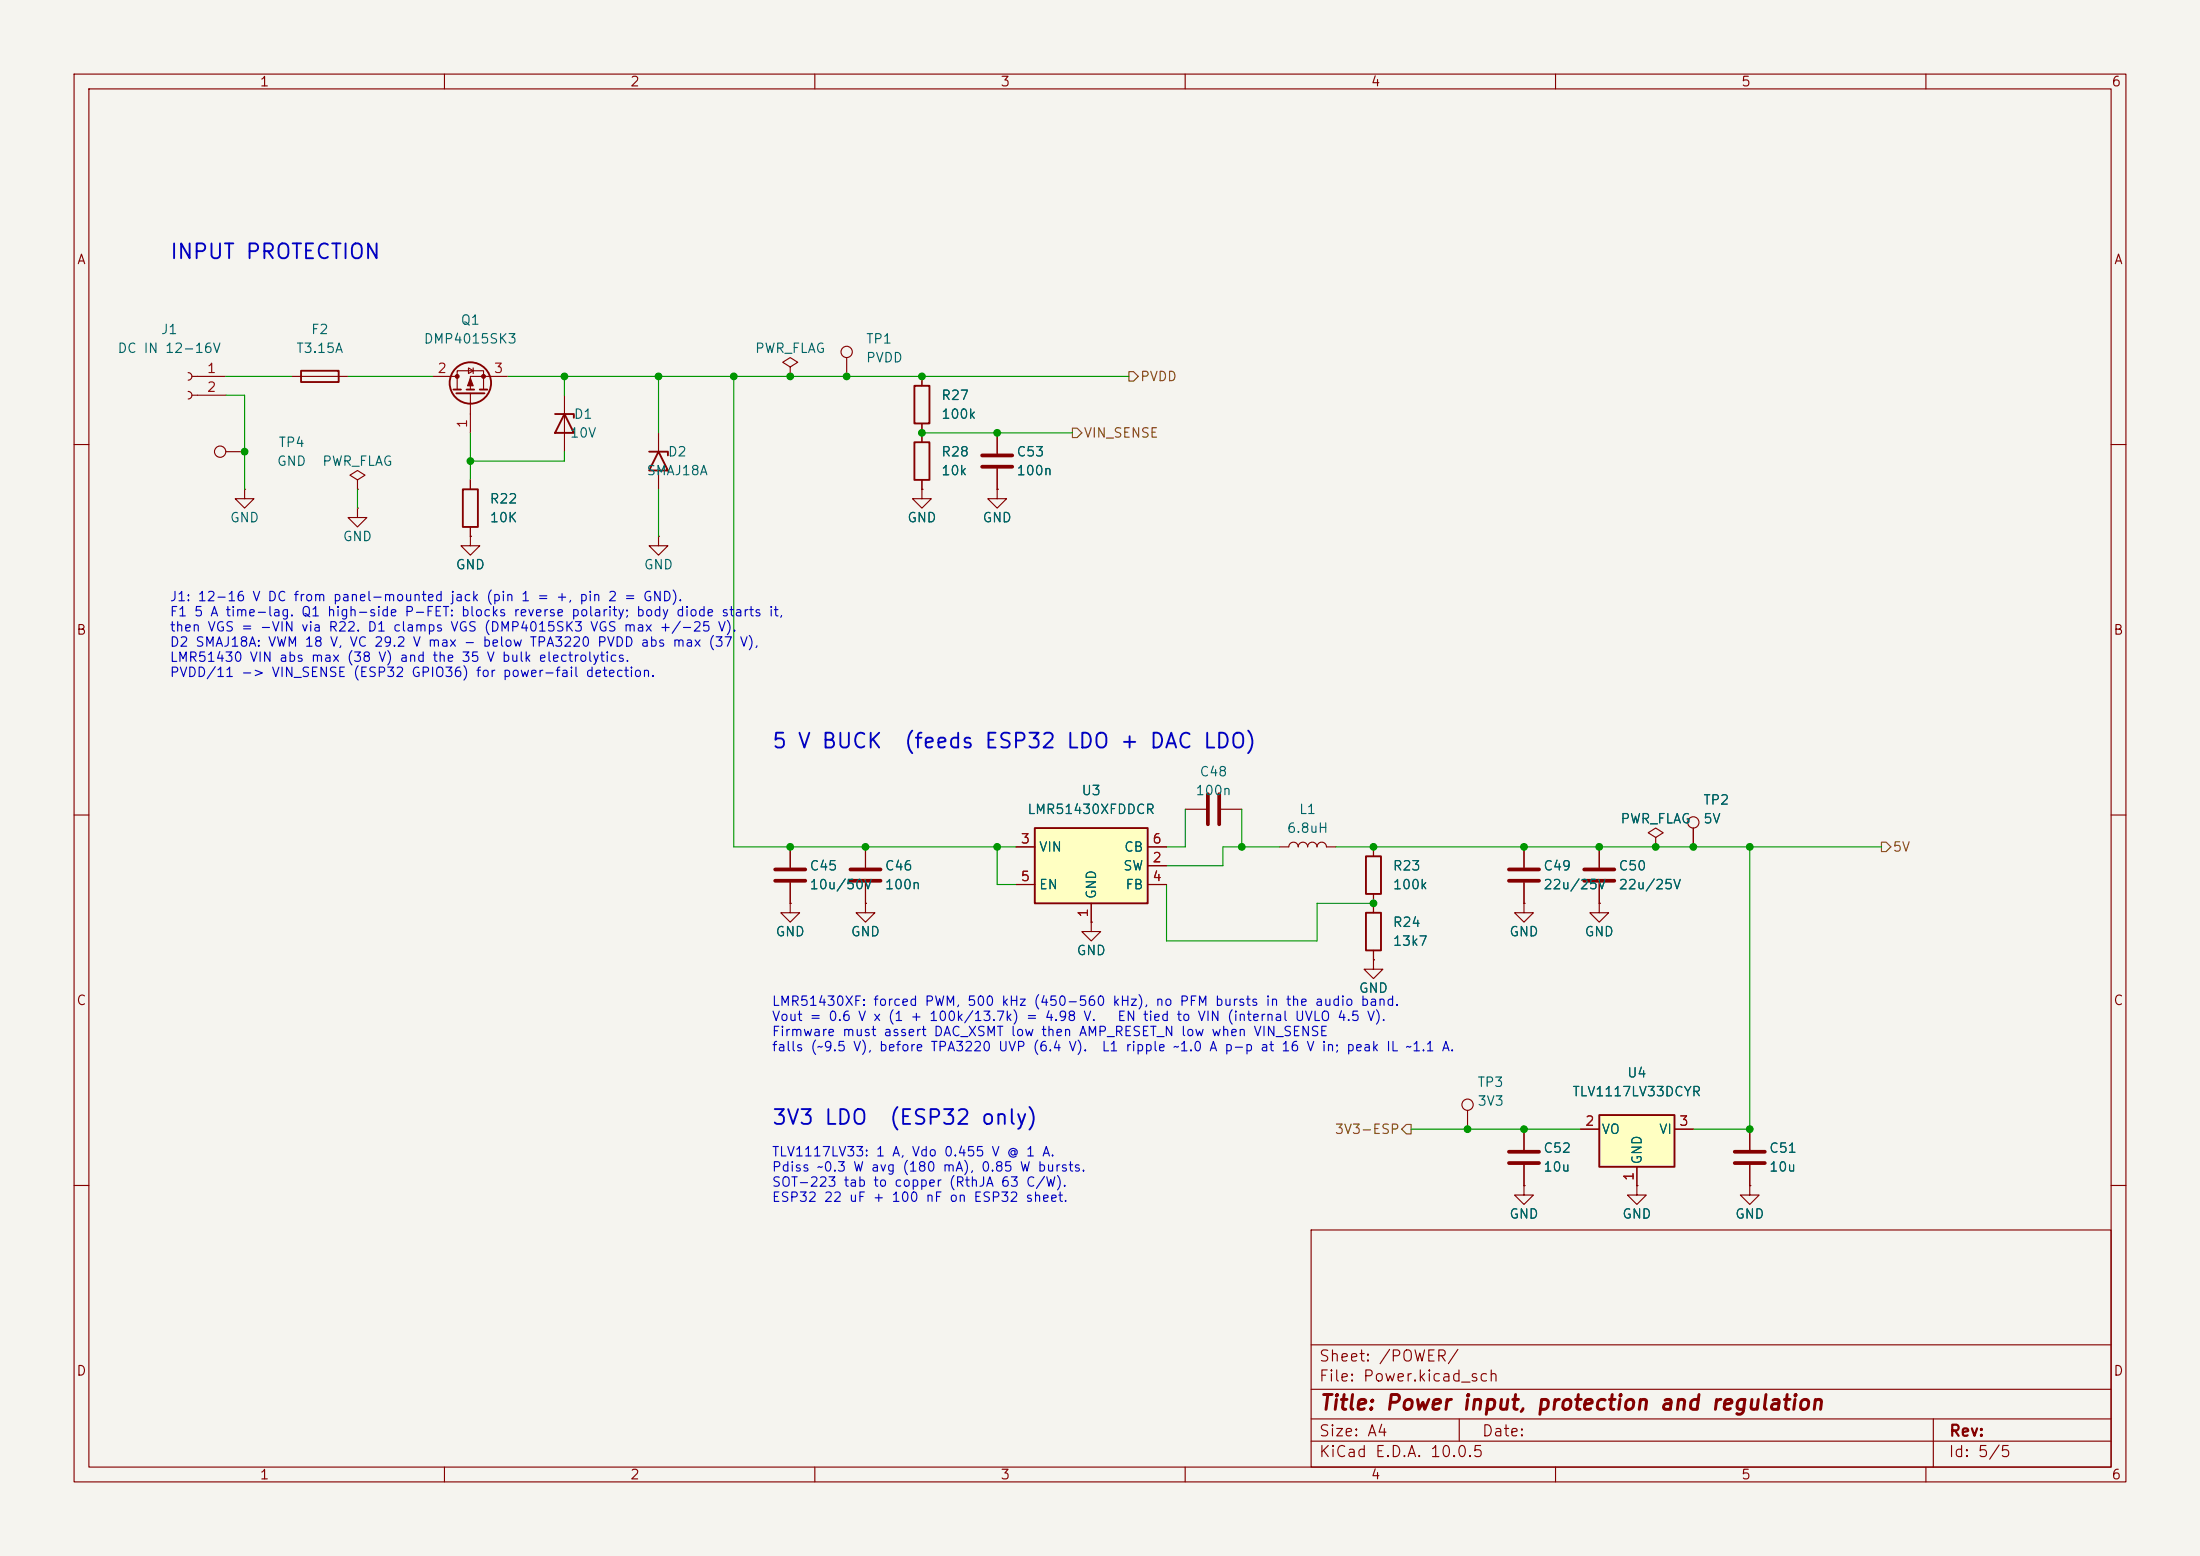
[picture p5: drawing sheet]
<svg xmlns="http://www.w3.org/2000/svg" width="297mm" height="210mm" viewBox="0 0 297 210" stroke-linecap="round" stroke-linejoin="round" font-family="sans-serif">
<path d="M0 0h297v210h-297z" fill="#f5f4ef" stroke="#f5f4ef" stroke-width=".14"/>
<g fill="none" stroke="#840000" stroke-width=".15">
<path d="M10 10h277v190h-277zM12 12h273v186h-273zM60 10v2M110 10v2M160 10v2M210 10v2M260 10v2M25.4 50.3a.51 .51 0 0 1 .5 .5 .51 .51 0 0 1-.5 .5M25.4 52.8a.51 .51 0 0 1 .5 .5 .51 .51 0 0 1-.5 .5M25.9 50.8h4.6M25.9 53.3h4.6M39.4 50.8h7.6"/>
<path d="M88.9 58.4v2.6M114.3 48.3v2.5M124.5 50.8v1.3M124.5 57.2v2.5M134.6 58.4v2.8M10 60h2M30.5 61h2.5M33 66v1.3h1.3l-1.3 1.3-1.3-1.3h1.3M33 66h.1M48.3 68.6v1.3h1.2l-1.2 1.2-1.3-1.2h1.3M48.3 68.6h.1M63.5 72.4v1.3h1.3l-1.3 1.2-1.3-1.2h1.3"/>
<path d="M63.5 72.4h.1M63.5 64.8v1.2M63.5 71.1v1.3M88.9 72.4v1.3h1.3l-1.3 1.2-1.3-1.2h1.3M88.9 72.4h.1M88.9 63.5v2.5M124.5 66v1.3h1.2l-1.2 1.3-1.3-1.3h1.3M124.5 66h.1M124.5 64.8v1.2M134.6 66v1.3h1.3l-1.3 1.3-1.3-1.3h1.3M134.6 66h.1M134.6 63.2v2.8"/>
<path d="M285 60h2M10 110h2M106.7 114.3v2.8M106.7 119.1v2.8M116.8 114.3v2.8M116.8 119.1v2.8M228.6 111.8v2.5M285 110h2M10 160h2M177 166h108v32h-108zM285 160h2M60 198v2"/>
<path d="M110 198v2M160 198v2M177 194.5h108M177 191.5h108M177 187.5h108M177 181.5h108M197 191.5v3M210 198v2M260 198v2M261 191.5v6.5"/>
<circle cx="114.3" cy="47.5" r=".76"/>
<circle cx="29.7" cy="61" r=".76"/>
<circle cx="228.6" cy="111" r=".76"/>
</g>
<path d="M132.6 61.5h4.1M132.6 63h4.1M104.6 117.3h4.1M104.6 118.9h4.1M114.8 117.3h4.1M114.8 118.9h4.1" fill="none" stroke="#840000" stroke-width=".51"/>
<path d="M40.6 50h5.1v1.6h-5.1zM123.4 59.7h2.1v5.1h-2.1zM123.4 52.1h2.1v5.1h-2.1zM62.5 66h2v5.1h-2zM87.6 61h2.6v.5M88.9 61l1.3 2.5h-2.6z" fill="none" stroke="#840000" stroke-width=".25"/>
<path d="M215.9 150.5h10.2v7h-10.2z" fill="#ffffc2"/>
<g fill="none" stroke="#840000" stroke-width=".25">
<path d="M61.2 52.6h1M61.6 53.1h3.8M63 52.6h1M64.8 52.6h1M74.9 55.9h2.6v.5M76.2 55.9l1.3 2.5h-2.6zM184.4 115.6h2v5.1h-2zM184.4 123.2h2v5.1h-2zM215.9 150.5h10.2v7h-10.2z"/>
<circle cx="63.5" cy="51.7" r="2.79"/>
</g>
<g fill="none" stroke="#840000" stroke-width=".15">
<path d="M58.4 50.8h3.3M61.7 52.6v-2.6h3.6v2.6M63.2 49.7l.7 .3-.7 .4zM63.5 53.1v5.3M63.9 49.7v.7M68.6 50.8h-5.1v1.8M76.2 53.3v7.7M106.7 49.5l1-.6-1-.6-1 .6 1 .6v1.3M106.7 50.8h.1M48.3 64.8l1-.7-1-.6-1.1 .6 1.1 .7v1.2M48.3 66h.1M185.4 114.3v1.3"/>
<path d="M205.7 114.3v2.8M205.7 119.1v2.8M215.9 114.3v2.8M215.9 119.1v2.8M223.5 113l1-.6-1-.6-1 .6 1 .6v1.3M223.5 114.3h.1M106.7 121.9v1.3h1.2l-1.2 1.3-1.3-1.3h1.3M106.7 121.9h.1M116.8 121.9v1.3h1.3l-1.3 1.3-1.2-1.3h1.2M116.8 121.9h.1M185.4 129.5v1.3h1.3l-1.3 1.3-1.3-1.3h1.3M185.4 129.5h.1"/>
<path d="M185.4 120.7v2.5M185.4 128.3v1.2M205.7 121.9v1.3h1.3l-1.3 1.3-1.2-1.3h1.2M205.7 121.9h.1M215.9 121.9v1.3h1.3l-1.3 1.3-1.3-1.3h1.3M215.9 121.9h.1M198.1 149.9v2.5M205.7 152.4v2.8M205.7 157.2v2.8M213.4 152.4h2.5M221 157.5v2.5M226.1 152.4h2.5"/>
<path d="M236.2 152.4v2.8M236.2 157.2v2.8M205.7 160v1.3h1.3l-1.3 1.3-1.2-1.3h1.2M205.7 160h.1M221 160v1.3h1.2l-1.2 1.3-1.3-1.3h1.3M221 160h.1M236.2 160v1.3h1.3l-1.3 1.3-1.3-1.3h1.3M236.2 160h.1"/>
<circle cx="198.1" cy="149.1" r=".76"/>
</g>
<path d="M203.7 117.3h4.1M203.7 118.9h4.1M213.9 117.3h4M213.9 118.9h4M203.7 155.4h4.1M203.7 157h4.1M234.2 155.4h4.1M234.2 157h4.1" fill="none" stroke="#840000" stroke-width=".51"/>
<g fill="#840000" stroke="#840000" stroke-width=".15">
<path d="M63.5 51.1l.4 1h-.8z"/>
<circle cx="61.7" cy="50.8" r=".25"/>
<circle cx="65.3" cy="50.8" r=".25"/>
</g>
<path d="M139.7 111.8h15.2v10.1h-15.2z" fill="#ffffc2"/>
<path d="M139.7 111.8h15.2v10.1h-15.2z" fill="none" stroke="#840000" stroke-width=".25"/>
<g fill="none" stroke="#840000" stroke-width=".15">
<path d="M124.5 50.8v1.3M124.5 57.2v2.5M134.6 58.4v2.8M63.5 72.4h.1M63.5 64.8v1.2M63.5 71.1v1.3M124.5 66h.1M124.5 64.8v1.2M134.6 66h.1M134.6 63.2v2.8M106.7 114.3v2.8M106.7 119.1v2.8"/>
<path d="M116.8 114.3v2.8M116.8 119.1v2.8M137.2 114.3h2.5M137.2 119.4h2.5M154.9 116.8h2.6M154.9 114.3h2.6M154.9 119.4h2.6M160 109.2h2.8M164.8 109.2h2.8M172.7 114.3h1.3a.64 .64 0 0 1 .6-.6 .64 .64 0 0 1 .7 .6 .64 .64 0 0 1 .6-.6 .64 .64 0 0 1 .6 .6 .64 .64 0 0 1 .7-.6 .64 .64 0 0 1 .6 .6 .64 .64 0 0 1 .6-.6 .64 .64 0 0 1 .7 .6h1.2M185.4 114.3v1.3M205.7 114.3v2.8"/>
<path d="M205.7 119.1v2.8M215.9 114.3v2.8M215.9 119.1v2.8M223.5 114.3h.1M228.6 111.8v2.5M106.7 121.9h.1M116.8 121.9h.1M147.3 124.5v1.2h1.3l-1.3 1.3-1.3-1.3h1.3M147.3 124.5h.1M147.3 121.9v2.6M185.4 129.5h.1M185.4 120.7v2.5"/>
<path d="M185.4 128.3v1.2M205.7 121.9h.1M215.9 121.9h.1M205.7 152.4v2.8M205.7 157.2v2.8M213.4 152.4h2.5M221 157.5v2.5M226.1 152.4h2.5M236.2 152.4v2.8M236.2 157.2v2.8M205.7 160h.1M221 160h.1"/>
<path d="M236.2 160h.1"/>
</g>
<path d="M163.1 107.2v4.1M164.6 107.2v4.1" fill="none" stroke="#840000" stroke-width=".51"/>
<path d="M144.8 57.8h.6l.6 .6-.6 .7h-.6zM152.4 50.2h.6l.7 .6-.7 .6h-.6zM254 113.7h.6l.7 .6-.7 .6h-.6zM189.9 151.8h.6v1.2h-.6l-.7-.6z" fill="none" stroke="#725600" stroke-width=".15"/>
<g fill="none" stroke="#009600" stroke-width=".15">
<path d="M30.5 50.8h8.9M30.5 53.3h2.5v12.7M47 50.8h11.4M63.5 58.4v6.4M68.6 50.8h83.8M76.2 50.8v2.5M88.9 50.8v7.6M99.1 50.8v63.5h38.1M124.5 58.4h20.3M48.3 66v2.6M76.2 61v1.2h-12.7M88.9 66v6.4"/>
<path d="M134.6 114.3v5.1h2.6M157.5 119.4v7.6h20.3v-5.1h7.6M160 109.2v5.1h-2.5M167.6 109.2v5.1M172.7 114.3h-7.6v2.5h-7.6M180.3 114.3h73.7M236.2 114.3v38.1h-7.6M190.5 152.4h22.9"/>
</g>
<g fill="#009600" stroke="#009600" stroke-width=".14">
<circle cx="88.9" cy="50.8" r=".46"/>
<circle cx="76.2" cy="50.8" r=".46"/>
<circle cx="99.1" cy="50.8" r=".46"/>
<circle cx="33" cy="61" r=".46"/>
<circle cx="63.5" cy="62.2" r=".46"/>
<circle cx="185.4" cy="114.3" r=".46"/>
<circle cx="167.6" cy="114.3" r=".46"/>
<circle cx="185.4" cy="121.9" r=".46"/>
<circle cx="198.1" cy="152.4" r=".46"/>
<circle cx="223.5" cy="114.3" r=".46"/>
<circle cx="228.6" cy="114.3" r=".46"/>
<circle cx="236.2" cy="152.4" r=".46"/>
<circle cx="215.9" cy="114.3" r=".46"/>
<circle cx="205.7" cy="114.3" r=".46"/>
<circle cx="205.7" cy="152.4" r=".46"/>
<circle cx="236.2" cy="114.3" r=".46"/>
<circle cx="116.8" cy="114.3" r=".46"/>
<circle cx="134.6" cy="114.3" r=".46"/>
<circle cx="106.7" cy="50.8" r=".46"/>
<circle cx="106.7" cy="114.3" r=".46"/>
<circle cx="134.6" cy="58.4" r=".46"/>
<circle cx="124.5" cy="58.4" r=".46"/>
<circle cx="114.3" cy="50.8" r=".46"/>
<circle cx="124.5" cy="50.8" r=".46"/>
</g>
<g font-size="2" fill="#0000c2">
<text x="22.8" y="35.5">INPUT PROTECTION</text>
<text x="104.1" y="101.5">5 V BUCK</text>
<text x="121.9" y="101.5">(feeds ESP32 LDO + DAC LDO)</text>
<text x="104.1" y="152.3">3V3 LDO</text>
<text x="119.9" y="152.3">(ESP32 only)</text>
</g>
<text font-size="2" fill="#840000" x="178" y="190.8">Title: Power input, protection and regulation</text>
<g font-size="1.5" fill="#840000">
<text x="178" y="184.1">Sheet: /POWER/</text>
<text x="178" y="186.8">File: Power.kicad_sch</text>
<text x="178" y="197">KiCad E.D.A. 10.0.5</text>
<text x="178" y="194.2">Size: A4</text>
<text x="200" y="194.2">Date:</text>
<text x="263" y="197">Id: 5/5</text>
<text x="263" y="194.2">Rev:</text>
</g>
<g font-size="1.3" fill="#840000">
<text x="35" y="12">1</text>
<text x="85" y="12">2</text>
<text x="135" y="12">3</text>
<text x="185" y="12">4</text>
<text x="235" y="12">5</text>
<text x="285" y="12">6</text>
<text x="10.3" y="36">A</text>
<text x="285.3" y="36">A</text>
<text x="10.2" y="86">B</text>
<text x="285.2" y="86">B</text>
<text x="10.2" y="136">C</text>
<text x="285.2" y="136">C</text>
<text x="10.2" y="186">D</text>
<text x="285.2" y="186">D</text>
<text x="35" y="200">1</text>
<text x="85" y="200">2</text>
<text x="135" y="200">3</text>
<text x="185" y="200">4</text>
<text x="235" y="200">5</text>
<text x="285" y="200">6</text>
</g>
<g font-size="1.3" fill="#006464">
<text x="15.8" y="48">DC IN 12-16V</text>
<text x="21.6" y="45.4">J1</text>
<text x="39.9" y="48">T3.15A</text>
<text x="41.9" y="45.4">F2</text>
<text x="57.1" y="46.7">DMP4015SK3</text>
<text x="62.1" y="44.1">Q1</text>
<text x="101.8" y="48">PWR_FLAG</text>
<text x="116.8" y="46.7">TP1</text>
<text x="116.8" y="49.2">PVDD</text>
<text x="76.9" y="59.4">10V</text>
<text x="77.4" y="56.8">D1</text>
<text x="127" y="54.3">R27</text>
<text x="127" y="56.8">100k</text>
<text x="37.3" y="63.2">GND</text>
<text x="37.5" y="60.7">TP4</text>
<text x="43.4" y="63.2">PWR_FLAG</text>
<text x="87.2" y="64.5">SMAJ18A</text>
<text x="90.1" y="61.9">D2</text>
<text x="127" y="61.9">R28</text>
<text x="127" y="64.5">10k</text>
<text x="137.1" y="61.9">C53</text>
<text x="137.1" y="64.5">100n</text>
<text x="31" y="70.8">GND</text>
<text x="66" y="68.3">R22</text>
<text x="66" y="70.8">10K</text>
<text x="122.4" y="70.8">GND</text>
<text x="132.6" y="70.8">GND</text>
<text x="46.2" y="73.4">GND</text>
<text x="61.4" y="77.2">GND</text>
<text x="86.8" y="77.2">GND</text>
<text x="145.9" y="107.6">U3</text>
<text x="161.3" y="107.6">100n</text>
<text x="161.9" y="105.1">C48</text>
<text x="138.6" y="110.2">LMR51430XFDDCR</text>
<text x="173.7" y="112.7">6.8uH</text>
<text x="175.3" y="110.2">L1</text>
<text x="218.7" y="111.5">PWR_FLAG</text>
<text x="229.9" y="108.9">TP2</text>
<text x="229.9" y="111.5">5V</text>
<text x="109.2" y="117.8">C45</text>
<text x="119.4" y="117.8">C46</text>
<text x="140.2" y="115.3">VIN</text>
<text x="151.5" y="117.8">SW</text>
<text x="151.7" y="115.3">CB</text>
<text x="187.9" y="117.8">R23</text>
<text x="208.3" y="117.8">C49</text>
<text x="218.4" y="117.8">C50</text>
<text x="109.2" y="120.3">10u/50V</text>
<text x="119.4" y="120.3">100n</text>
<text x="140.2" y="120.3">EN</text>
<text x="148.3" y="121.4" transform="rotate(-90 148.3 121.4)">GND</text>
<text x="151.8" y="120.3">FB</text>
<text x="187.9" y="120.3">100k</text>
<text x="187.9" y="125.4">R24</text>
<text x="208.3" y="120.3">22u/25V</text>
<text x="218.4" y="120.3">22u/25V</text>
<text x="104.6" y="126.7">GND</text>
<text x="114.8" y="126.7">GND</text>
<text x="145.3" y="129.2">GND</text>
<text x="187.9" y="128">13k7</text>
<text x="203.7" y="126.7">GND</text>
<text x="213.8" y="126.7">GND</text>
<text x="183.4" y="134.3">GND</text>
<text x="199.4" y="147">TP3</text>
<text x="199.4" y="149.6">3V3</text>
<text x="212.2" y="148.3">TLV1117LV33DCYR</text>
<text x="219.6" y="145.7">U4</text>
<text x="208.3" y="155.9">C52</text>
<text x="216.1" y="153.4">VO</text>
<text x="223.9" y="153.4">VI</text>
<text x="238.7" y="155.9">C51</text>
<text x="208.3" y="158.4">10u</text>
<text x="221.9" y="157.3" transform="rotate(-90 221.9 157.3)">GND</text>
<text x="238.7" y="158.4">10u</text>
<text x="203.7" y="164.8">GND</text>
<text x="218.9" y="164.8">GND</text>
<text x="234.2" y="164.8">GND</text>
</g>
<g font-size="1.3" fill="#a90000">
<text x="27.8" y="50.7">1</text>
<text x="27.8" y="53.2">2</text>
<text x="59" y="50.7">2</text>
<text x="66.6" y="50.7">3</text>
<text x="63.4" y="57.9" transform="rotate(-90 63.4 57.9)">1</text>
<text x="137.7" y="114.2">3</text>
<text x="137.7" y="119.2">5</text>
<text x="155.5" y="116.7">2</text>
<text x="155.5" y="119.2">4</text>
<text x="155.5" y="114.2">6</text>
<text x="147.2" y="123.9" transform="rotate(-90 147.2 123.9)">1</text>
<text x="213.9" y="152.3">2</text>
<text x="226.6" y="152.3">3</text>
<text x="220.8" y="159.5" transform="rotate(-90 220.8 159.5)">1</text>
</g>
<g font-size="1.3" fill="#725600">
<text x="153.8" y="51.8">PVDD</text>
<text x="146.2" y="59.4">VIN_SENSE</text>
<text x="255.4" y="115.3">5V</text>
<text x="180.1" y="153.4">3V3-ESP</text>
</g>
<g font-size="1.3" fill="#0000c2">
<text x="22.8" y="81.5">J1: 12-16 V DC from panel-mounted jack (pin 1 = +, pin 2 = GND).</text>
<text x="22.8" y="83.5">F1 5 A time-lag. Q1 high-side P-FET: blocks reverse polarity; body diode starts it,</text>
<text x="22.8" y="85.6">then VGS = -VIN via R22. D1 clamps VGS (DMP4015SK3 VGS max +/-25 V).</text>
<text x="22.8" y="87.6">D2 SMAJ18A: VWM 18 V, VC 29.2 V max - below TPA3220 PVDD abs max (37</text>
<text x="22.8" y="89.6">LMR51430 VIN abs max (38 V) and the 35 V bulk electrolytics.</text>
<text x="99.8" y="87.6">V),</text>
<text x="22.8" y="91.7">PVDD/11 -&gt; VIN_SENSE (ESP32 GPIO36) for power-fail detection.</text>
<text x="104.1" y="136.1">LMR51430XF: forced PWM, 500 kHz (450-560 kHz), no PFM bursts in the audio band.</text>
<text x="104.1" y="138.1">Vout = 0.6 V x (1 + 100k/13.7k) = 4.98 V.</text>
<text x="104.1" y="140.2">Firmware must assert DAC_XSMT low then AMP_RESET_N low when VIN_SENSE</text>
<text x="104.1" y="142.2">falls (~9.5 V), before TPA3220 UVP (6.4 V).</text>
<text x="148.6" y="142.2">L1 ripple ~1.0 A p-p at 16 V in; peak IL ~1.1 A.</text>
<text x="150.7" y="138.1">EN tied to VIN (internal UVLO 4.5 V).</text>
<text x="104.1" y="156.4">TLV1117LV33: 1 A, Vdo 0.455 V @ 1 A.</text>
<text x="104.1" y="158.4">Pdiss ~0.3 W avg (180 mA), 0.85 W bursts.</text>
<text x="104.1" y="160.5">SOT-223 tab to copper (RthJA 63 C/W).</text>
<text x="104.1" y="162.5">ESP32 22 uF + 100 nF on ESP32 sheet.</text>
</g>
</svg>
